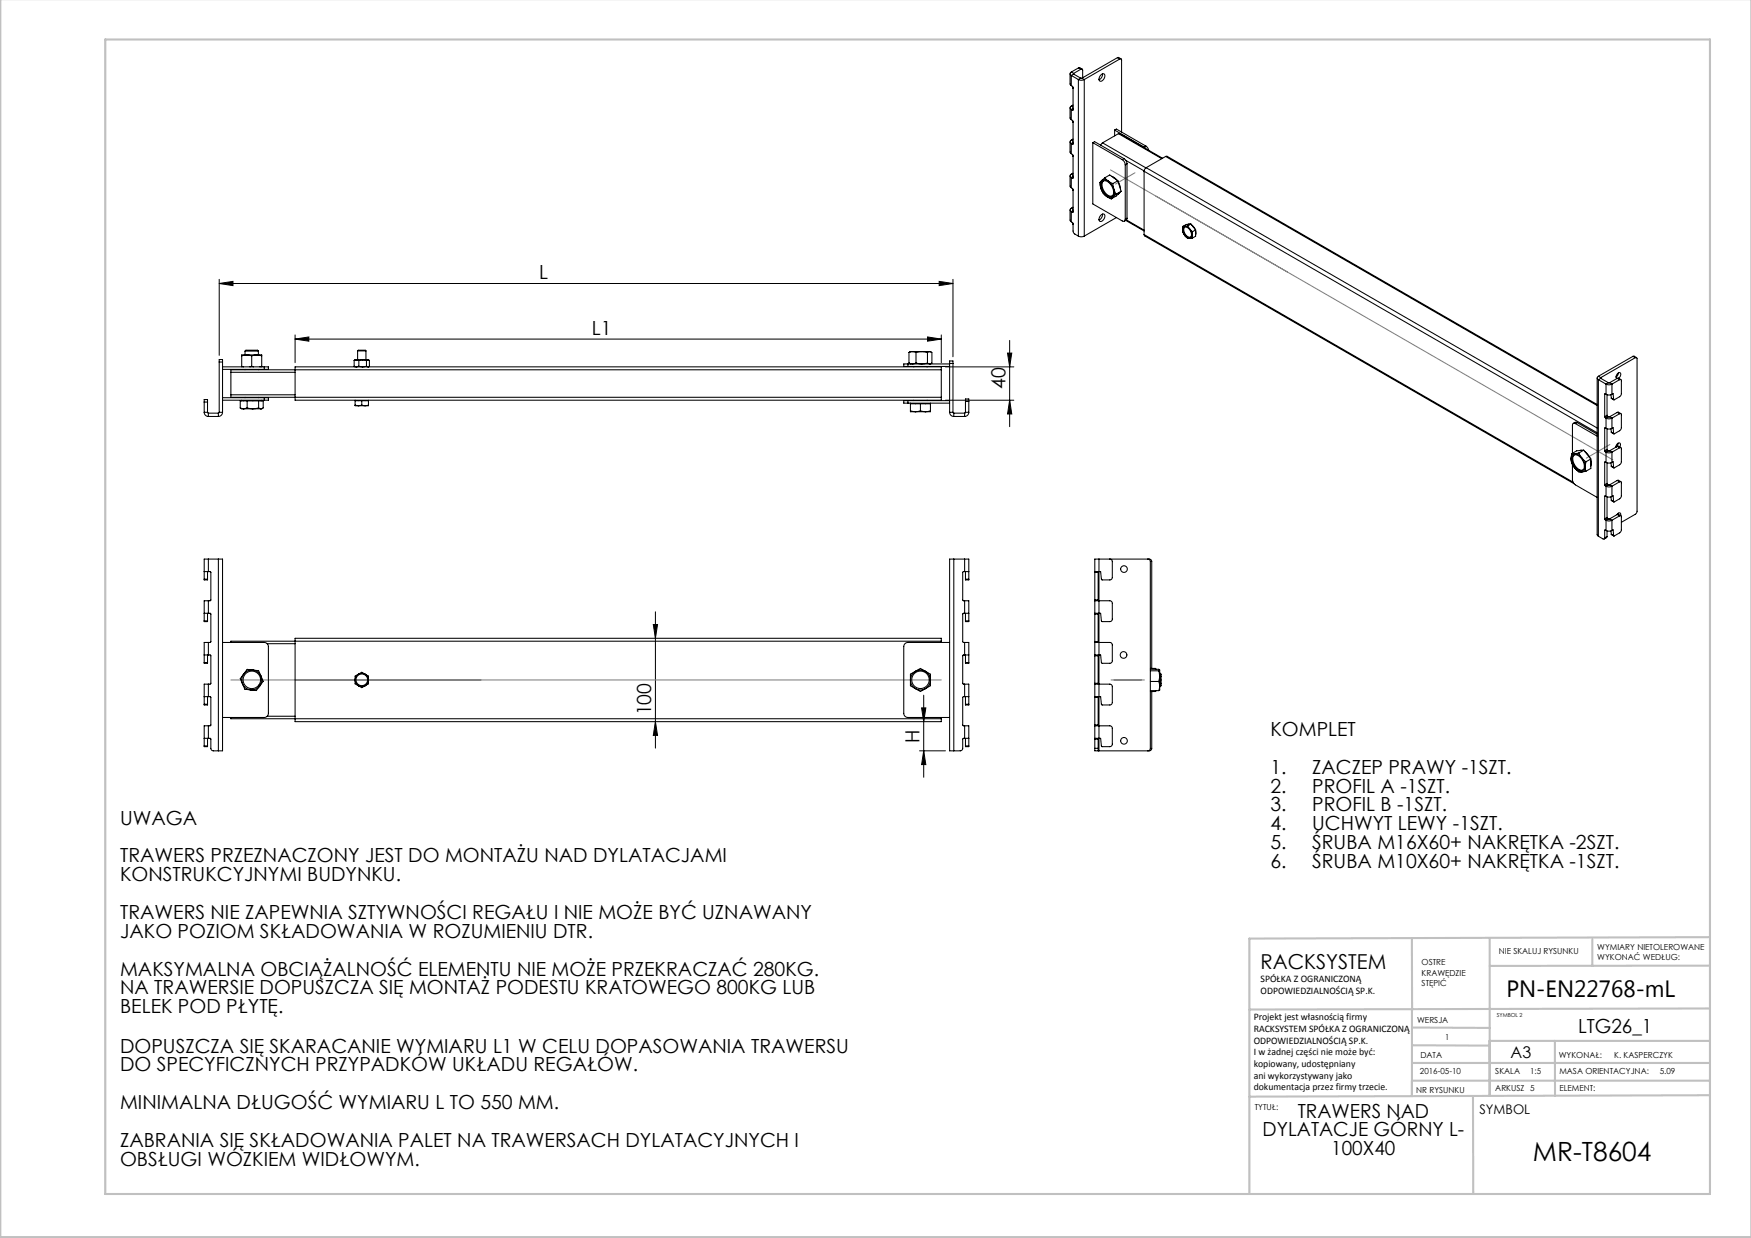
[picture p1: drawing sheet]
<svg xmlns="http://www.w3.org/2000/svg" width="420mm" height="297mm" viewBox="0 0 420 297" stroke-linecap="round" stroke-linejoin="round" font-family="sans-serif">
<g fill="none" stroke="#c0c0c0" stroke-width=".5">
<path d="M.1 -.1v296.9h419.9M25.2 9.5h385v276.9h-385zM338.7 225.2v37.8M357.3 225v37.9v-13.2M382 225.4v6.3M410.1 224.8l-110.4 .4v61.2M410.1 231.7h-52.8M338.7 259.3h71.5M338.7 255h71.5M338.7 250.8l18.6 .1M338.7 246.5l18.6 .1M357.3 249.7h52.9"/>
<path d="M373 249.7v13.2M410.1 241.9l-110.4 .3M353.3 262.9l.1 23.5M410.2 262.7l-110.5 .4"/>
</g>
<g fill="none" stroke="#000" stroke-width=".24">
<path d="M52.6 68l3.3-.5v1zM52.6 67v18.3M52.6 68h176M225.3 67.5l3.3 .5-3.3 .5zM228.6 67v18.6M70.8 81.3l3.3-.5v1.1zM70.8 80.3v6.7M70.8 81.3h155M222.5 80.8l3.3 .5-3.3 .6zM225.8 80.3v6.7M226.8 88h16.4M226.8 96h16.4"/>
<path d="M241.7 84.7h1l-.5 3.3zM242.2 96l.5 3.3h-1zM242.2 81.7v20.7M156.7 149.8h1l-.5 3.3zM157.2 146.8v32.7M157.2 173.1l.5 3.3h-1zM221.1 169.8h1l-.5 3.3zM221.6 166.8v19.7M220.6 180.1h6.2M221.6 180.1l.5 3.3h-1z"/>
</g>
<path d="M266.4 40.8l42.4 24.5M272.2 41.5l-4.6 2.6M277.3 47l109.6 63.3M386.2 106.6l-5.7 3.3M55.4 163.1h170.4M266.5 163.1h8" fill="none" stroke="#808080" stroke-width=".25"/>
<g fill="#000">
<path d="M52.6 68l3.3-.5v1zM225.3 67.5l3.3 .5-3.3 .5z"/>
<path d="M70.8 81.3l3.3-.5v1.1zM222.5 80.8l3.3 .5-3.3 .6z"/>
<path d="M157.2 173.1l.5 3.3h-1zM156.7 149.8h1l-.5 3.3z"/>
<path d="M221.1 169.8h1l-.5 3.3zM221.6 180.1l.5 3.3h-1zM241.7 84.7h1l-.5 3.3zM242.2 96l.5 3.3h-1z"/>
</g>
<g fill="none" stroke="#000" stroke-width=".25">
<path d="M256.7 17.7v2.4l.3 .5M257 17.3a.43 .43 0 0 0-.3 .4 .43 .43 0 0 0 .3 .4M257 18.1v2.5M257 18.1l1.7 1M257 17.3l.5 .3M257.5 17.6v.2M257.5 17.8l-.5 .3M257.5 17.8l1.7 1M258.7 19.1l.7 .2 .7-.2M258.7 19.1v37.5M258.7 16.3l.2-.1 .7 .4M258.7 16.3l-1.7 1"/>
<path d="M258.7 16.3l.6 .3M259.2 18.8h.3M259.2 18.8l-.5 .3M259.3 16.6h.2l.2 .2v1.9M259.3 16.6l-1.8 1M259.5 18.8l.6 .3M260.1 19.1v37.5M264 18.1a.55 .55 0 0 1 .8-.4 .55 .55 0 0 1 .2 .8 .91 .91 0 0 1-1.3 .9l-.1-.6zM264.4 17.7a1.48 1.48 0 0 1-.8 1.4M268 13.8h.3l.6 .3M268 13.8l.6 .4M268 13.8l-8.5 5"/>
<path d="M268.6 14.2l.3-.1 .1 .3v17.3M268.6 14.2l-8.5 4.9M256.7 25.9v2.4l.3 .4M256.7 34v2.5l.3 .4M257 25.5a.43 .43 0 0 0-.3 .4 .43 .43 0 0 0 .3 .4M257 33.6a.43 .43 0 0 0-.3 .4 .43 .43 0 0 0 .3 .4M257 26.3v2.4M257 34.4v2.5M257 36.9l.2 .1M257 34.4l.2 .2M257 28.7l.2 .2M257 26.3l.2 .1"/>
<path d="M257 20.6l.2 .1M257 25.5l.4 .2M257 33.6l.4 .3M257.2 20.7l.1 .3M257.2 28.9l.1 .3M257.2 37l.1 .4M257.2 37l.2 .3v5.4M257.2 28.9l.2 .2v5.4M257.2 20.7l.2 .3v5.3M257.3 21l.1 .2M257.3 29.2l.1 .1M257.3 37.4l.1 .1"/>
<path d="M257.3 21l.1 .1M257.3 37.4h.1M257.4 34.5l-.2 .1M257.4 26.3l-.2 .1M257.4 25.2l-.4 .3M257.4 33.4l-.4 .2M257.4 26l-.4 .3M257.4 34.2l-.4 .2M262.1 34.2v14.7l7.1 4.1a.43 .43 0 0 0 .5 .1 .43 .43 0 0 0 .2-.5M262.1 34.2l7.1 4.1M262.1 34.2l.4-.2 7.1 4.1M264.5 34.3l-.4 .6"/>
<path d="M264.5 34.3l10.4 6M267.4 31.2v1.4M267.4 31.2l7 4.1M267.4 31.2l.4-.2 7.1 4M268.3 32.1l.3-.1 10.2 6M268.3 32.1l-3.8 2.2M268.3 32.1l10.4 6M269.2 38.3l.5 .5 .2 .7M269.6 38.1l.5 .5 .2 .7M269.6 38.1l-.4 .2M269.9 39.5v13.1M270 38.5l4.4 2.5"/>
<path d="M270.3 39.3l-.4 .2M270.3 39.3v13.1M274.4 35.3l.4 .3M274.9 35l.3 .4 .3 .7M274.9 35l-.5 .3M279.6 37.5h.3l103.2 59.6M279.6 37.5l-4.7 2.7M279.6 37.5l103.5 59.8M256.7 42.2v2.4l.3 .4M256.7 50.4v2.4l.3 .4M257 41.8a.43 .43 0 0 0-.3 .4 .43 .43 0 0 0 .3 .4M257 49.9a.43 .43 0 0 0-.3 .5 .43 .43 0 0 0 .3 .4"/>
<path d="M257 53.2l.2 .2M257 42.6v2.4M257 50.8v2.4M257 50.8l.2 .1M257 45l.2 .2M257 42.6l.2 .2M257 41.8l.4 .2M257 49.9l.4 .3M257.2 45.2l.1 .3M257.2 53.4l.1 .3M257.2 53.4l.3 2.3 .2 .4 1 .5M257.2 45.2l.2 .3v5.3"/>
<path d="M257.3 45.5l.1 .2M257.3 53.7l.1 .1M257.3 45.5l.1 .1M257.4 50.8l-.2 .1M257.4 42.7l-.2 .1M257.4 41.5l-.4 .3M257.4 49.7l-.4 .2M257.4 42.4l-.4 .2M257.4 50.5l-.4 .3M258.7 56.6l.7 .2 .7-.2M264 51.7a.55 .55 0 0 1 .8-.3 .55 .55 0 0 1 .2 .8 .91 .91 0 0 1-1.3 .8l-.1-.6zM264.1 45.2a3.9 3.9 0 0 0 1.3 1.9"/>
<path d="M264.1 45.2a3.2 3.2 0 0 0 1.3 1.9M264.3 43.3a1.84 1.84 0 0 0-.2 1.9M264.3 43.3a1.2 1.2 0 0 1 1.5 .1M264.3 43.3l-.5 .5 .3 1.4M264.4 43.6a1.8 1.8 0 0 1 2.4 1.3 1.51 1.51 0 0 1-.4 2.3 2.65 2.65 0 0 1-2-3.6zM264.4 51.4a1.48 1.48 0 0 1-.8 1.4M264.7 43.4a2.61 2.61 0 0 0 1.7 3.7l.4-.1M265 42.7l.8 .7M265 42.7l-.7 .6M265 42.7l1.2-.7 1.9 1.4M265.4 47.1a1.2 1.2 0 0 0 1.6 .1M265.4 47.1l1.1 .6"/>
<path d="M265.8 43.4a3.9 3.9 0 0 1 1.4 2M265.8 43.4l1.1 .7M266.6 42.3l1.3 .9M266.9 44.1l.3 1.3M267 47.2l-.5 .5M267.2 45.4l.5 1.2M267.2 45.4a1.84 1.84 0 0 1-.2 1.8M267.7 46.6l-.7 .6M267.8 52.2l-7.7 4.4M268.1 43.4l.8 2.5M268.1 43.4l-1.2 .7M268.2 43.7l.4 .9 .2 .8"/>
<path d="M268.6 46.2l-.4 .3M268.9 45.9l-1.2 .7M268.9 45.9l-1.2 1.1-1.2 .7M270 52.9l4.4 2.5M270.2 52.8l4.2 2.4M270.3 52.4l-.1 .3-.5 .4M270.3 52.4l-.4 .2M274.4 56.3l.2 .3 103 59.4M274.4 41.1v15.2M274.4 41.1l108.7 62.7M274.4 56.3l102.9 59.4M274.9 40.2l-.5 .9"/>
<path d="M274.9 40.2l108.2 62.5M283.7 55.1l.1 .7 .4 .8M283.8 54.3h.4M283.8 54.3l-.1 .8M284 54.6a1.53 1.53 0 0 1 1.8 1.7 .65 .65 0 0 1-.4 .7 .65 .65 0 0 1-.8-.3 1.74 1.74 0 0 1-.6-2.1zM284.2 54.5a1.68 1.68 0 0 0 1.4 2.4M284.2 54.3l.6 .1 .6 .5M284.2 56.6l.6 .5 .6 .1M284.2 54.3a.7 .7 0 0 0-.5 .8M284.2 56.6h.1a.92 .92 0 0 0 1.1 .6M284.9 54.2l.5 .7M284.9 54.2l-.7 .1"/>
<path d="M285.4 54.9l.6 .7M285.4 54.9l.4 .8 .1 .7M285.4 53.8h-.4M285.7 53.8l1.1 1.4M285.7 53.8l-.8 .4M285.7 53.8l-1.2 .1-.7 .4M285.8 54l.9 1M285.9 56.4a.7 .7 0 0 1-.5 .8M285.9 56.4l.1 .7M286 55.6l-.1 .8M286 57.1l-.6 .1M286.8 55.3v1"/>
<path d="M286.8 55.2l-.8 .4M286.8 55.2v1.5l-.8 .4M49 96.5v-.6h.8v.6M49 98.9a1 1 0 0 0 1 1M49 96.5v2.4M49 98.9h.8M49 96.5h.8M49.8 98.9l.2 .2M49.8 96.5v2.4M50 99.1v.8M50 99.9h2.4M50 99.1h2.4"/>
<path d="M52.4 99.1v.8M52.6 86.9v-.6h.8v.6M52.6 98.9l-.2 .2M52.6 98.9h.8M52.6 86.9h.8M52.6 86.9v12M53.4 98.9a1 1 0 0 1-1 1M53.4 86.9v12M53.4 95.4h10M53.4 96h10M53.4 88.6h10M53.4 88h10"/>
<path d="M55.4 94.7v.6h170.4M55.4 89.3v5.4M55.4 94.7h15.4M55.4 89.3h15.4M57.6 97.9l.9 .2M57.6 97.9v-1.7h5.5v1.7l-.5 .2M58 85.4v2.6M58 96v.2M58 87.9l.4 .1M58.5 98.1h2.2M58.8 84.2a3.4 3.4 0 0 1 2.3-.2h.7l.2 .2M58.8 84.2h3.2"/>
<path d="M58.8 84.2v.9M58.8 88.6v.1M58.8 95.3v.1M59.2 85.1l-1.2 .3M59.2 85.1l1.2 .3M59.2 85.1h2.4M59.2 85.1h-1.2v.3M59.3 97.9l1.4 .2M59.3 97.9l-.8 .2M59.3 96.2v1.7M60.4 85.4v2.5M60.4 87.9l-.5 .1"/>
<path d="M60.4 87.9l.4 .1M60.7 98.1h1.9M61.6 85.1l-1.2 .3M61.6 85.1l1.2 .3M61.6 85.1h1.2v.3M62 84.2v.9M62 88.6v.1M62 95.3v.1M62 97.9l-1.3 .2M62 97.9l.6 .2M62 96.2v1.7M62.8 85.4v2.6"/>
<path d="M62.8 96v.2M62.8 87.9l-.5 .1M63 98l-.4 .1M63.4 95.4h1v.6h-1M63.4 88h1v.6h-1M63.4 88v.6M63.4 95.4v.6M84.9 87.9l.6 .1 .6-.1M84.9 87.9l.3 .1M84.9 86.5v1.4M85.2 97.2l.8 .1M85.2 97.2v.1h.8"/>
<path d="M85.2 96v1.2M85.2 96.1h3.2M85.5 86.3l.6 .2M85.5 86.3h1.5M85.5 86.3l-.6 .2M85.8 84.2l.1-.2h1.7l.2 .2M85.8 84.2h2M85.8 84.2v2.1M86 97.3h1.6M86.1 87.9l.9 .1 .9-.1M86.1 86.5v1.4M86.8 97.2l-.8 .1"/>
<path d="M86.8 97.2l.8 .1M86.8 96.1v1.1M87 86.3l-.9 .2M87 86.3l.9 .2M87 86.3h1.3M87.8 84.2v2.1M87.9 86.5v1.4M88.3 86.3l-.4 .2M88.3 86.3l.3 .2v1.4l-.3 .1-.4-.1M88.3 86.3l.2 .1M88.4 97.2l-.8 .1M88.4 97.2v.1h-.8"/>
<path d="M88.4 96v1.2M88.5 87.9l-.1 .1M217.8 96.1h-1v.6h1M217.8 87.3h-1v.6h1M217.8 96.7h10M217.8 87.3v.6M217.8 96.1v.6M217.8 96.1h10M217.8 87.3h10M217.8 87.9h10M218 87.1l.9 .2 .8-.2M218 87.1l.4 .2"/>
<path d="M218 84.6v2.5M218.4 98.6l1.2 .2M218.4 98.6v.2h1.2M218.4 96.7v1.9M218.4 96.9h4.8M218.9 84.4l.8 .2M218.9 84.4h2.2M218.9 84.4l-.9 .2M218.9 84.4h-.5l-.4 .2M219.2 87.9v.1M219.2 96v.1M219.6 98.8h2.4"/>
<path d="M219.7 87.1l1.4 .2 1.4-.2M219.7 84.6v2.5M220.8 98.6l1.2 .2M220.8 98.6l-1.2 .2M220.8 96.9v1.7M221.1 84.4l-1.4 .2M221.1 84.4l1.4 .2M221.1 84.4h1.9M222.4 87.9v.1M222.4 96v.1M222.5 84.6v2.5M223 84.4l-.5 .2"/>
<path d="M223 84.4l.5 .2v2.5a.76 .76 0 0 1-1 0M223 84.4l.4 .1M223.2 98.6l-1.2 .2M223.2 98.6v.2h-1.2M223.2 96.7v1.9M223.4 87.2l-.2 .1M225.8 88.7v-.7h-155v8h155v-.7M225.8 88.7h-170.4v.6M225.8 88.7v6.6M227.8 87.2v-.6h.8v.6M227.8 98.9a1 1 0 0 0 1 1M227.8 87.2v11.7"/>
<path d="M227.8 87.2h.8M227.8 98.9h.8M228.6 98.9l.2 .2M228.6 87.2v11.7M228.8 99.1v.8M228.8 99.9h2.6M228.8 99.1h2.6M231.4 99.1v.8M231.6 96.3v-.6h.8v.6M231.6 98.9l-.2 .2M231.6 96.3v2.6M231.6 98.9h.8"/>
<path d="M231.6 96.3h.8M232.4 98.9a1 1 0 0 1-1 1M232.4 96.3v2.6M383.1 90.7v37.5l.3 .5M383.4 90.3a.43 .43 0 0 0-.3 .4 .43 .43 0 0 0 .3 .4M383.4 90.3l.6 .3M383.4 91.1v37.6M383.4 91.1l1.8 1.1M384 90.6v.2M384 90.8l-.6 .3M384 90.8l1.8 1M384.9 100l.1 .2"/>
<path d="M384.9 94.6v5.4M385 94.5l-.1 .1M385 94.5l.2 .1M385.2 92.2l.7 .1 .7-.1M385.2 94.6l.7 .2 .7-.2M385.2 92.2v2.4M385.5 99.6l.1 .3M385.5 99.6l-.6 .4M385.5 94.7v4.9M385.6 99.9l-.6 .3M385.6 99.9l.2 .1M385.8 91.8h.3"/>
<path d="M385.8 100h.3M385.8 91.8l-.6 .4M385.8 100l-.6 .3M386.1 100l.5 .3M386.1 91.8l.5 .4M386.4 94.7l.1 .8M386.5 95.5l.6 .4M386.5 95.5l.6 .3M386.6 92.2v2.4M386.6 94.6l.3-.2 .2 1.4M387.6 90.4a.82 .82 0 0 1 1.1-.9v.6l-.5 .6M387.6 90.4l.2 .4"/>
<path d="M387.9 98.9h.3l.6 .3M387.9 90.8l.6 .3M387.9 90.8l-1.8 1M387.9 98.9l.6 .4M387.9 98.9l-1.8 1.1M388.2 89.5l-.1 .5-.5 .4M388.2 90.7l-.3 .1M388.2 90.7l.6 .4M388.5 91.1l.2-.1 .2 .2v3.4l-.4 .6-1.4 .6M388.5 99.3l.2-.1 .2 .2v3.4l-.4 .5-1.4 .7M388.5 91.1l-1.9 1.1M388.5 99.3l-1.9 1"/>
<path d="M391.7 85.5l.2-.1 .6 .4M391.7 85.5l-8.3 4.8M391.7 85.5l.5 .3M392.2 85.8h.3l.2 .3v36.6l-.5 .7-3.3 1.9M392.2 85.8l-8.2 4.8M376.8 110.1a3.7 3.7 0 0 0 .9 2.1M376.8 110.1l.2 1 .7 1.1M377 108.8l.7 .1M377 108.8l-.2 1.3M377.2 111.4v3.7l.3 .9 5.6 3.3M377.3 109.4a1.28 1.28 0 0 1 1.9 .5 2.25 2.25 0 0 1 .4 2.9 2.03 2.03 0 0 1-2.3-1.6l-.2-1zM377.6 109.1a2.59 2.59 0 0 0 1.3 3.6l.8 .1"/>
<path d="M377.7 108.9a2.19 2.19 0 0 1 1.7 .9M377.7 112.2a2.19 2.19 0 0 0 1.7 1M377.7 108.9a1.04 1.04 0 0 0-.9 1.2M377.7 112.2l1 1h.7M377.9 101.6a.43 .43 0 0 0-.5 0 .43 .43 0 0 0-.2 .4v6.7M377.9 101.6l5.2 3M378.3 101.4l-.4-.1-.5 .3M378.3 101.4l4.8 2.7M378.3 101.4l-.4 .2M378.7 108.7l.7 1.1M378.7 108.7l-1 .2M379.4 109.8l1 1"/>
<path d="M379.4 109.8a3.7 3.7 0 0 1 .8 2.2M379.5 108l-.7 .1M379.9 108l1.7 2.1M379.9 108l-1.2 .7M379.9 108l-1.7 .2-1.2 .6M380.2 108.3l.6 .7 .6 .9M380.2 112a1.04 1.04 0 0 1-.8 1.2M380.2 112l.2 1.1M380.4 110.8l-.2 1.2M380.4 113.1l-1 .1M381.6 110.4v1.4M381.6 110.1l-1.2 .7"/>
<path d="M381.6 110.1v2.3l-1.2 .7M384.9 108.1l.1 .3M384.9 116.3l.1 .2M384.9 102.7v5.4M384.9 110.9v5.4M384.9 119.1v5.4M385 102.7h-.1M385 110.8l-.1 .1M385 119l-.1 .1M385 100.2l.2 .1M385 102.7l.2 .1M385 108.4l.2 .1"/>
<path d="M385 110.8l.2 .1M385 116.5l.2 .1M385 119l.2 .1M385.2 100.3l.7 .2 .7-.2M385.2 102.8l.7 .1 .7-.1M385.2 108.5l.7 .2 .7-.2M385.2 110.9l.7 .2 .7-.2M385.2 116.6l.7 .2 .7-.2M385.2 119.1l.7 .2 .7-.2M385.2 100.3v2.5M385.2 108.5v2.4M385.2 116.6v2.5"/>
<path d="M385.5 107.8l.1 .2M385.5 116l.1 .2M385.5 102.9v4.9M385.5 111v5M385.5 119.2v4.9M385.5 107.8l-.6 .3M385.5 116l-.6 .3M385.6 108l-.6 .4M385.6 108l.2 .2M385.6 116.2l-.6 .3M385.6 116.2l.2 .1M385.8 108.2h.3"/>
<path d="M385.8 116.3h.3M385.8 108.2l-.6 .3M385.8 116.3l-.6 .3M386.1 108.2l.5 .3M386.1 116.3l.5 .3M386.4 102.9l.1 .8M386.4 111l.1 .9M386.4 119.2l.1 .8M386.5 103.7l.6 .4M386.5 111.9l.6 .4M386.5 103.7l.6 .3M386.5 111.9l.6 .3"/>
<path d="M386.6 100.3v2.5M386.6 108.5v2.4M386.6 116.6v2.5M386.6 102.8l.3-.2 .2 1.4M386.6 110.9l.3-.1 .2 1.4M386.6 119.1l.3-.2 .2 1.4M387.9 107.1l.3-.1 .6 .4M387.9 115.3l.3-.1 .6 .4M387.9 107.1l.6 .3M387.9 107.1l-1.8 1.1M387.9 115.3l.6 .3M387.9 115.3l-1.8 1"/>
<path d="M388.1 106.3l-.2 .7-.3 .3a.9 .9 0 0 1 1-1l.1 .3-.2 .6M388.5 107.4h.2l.2 .2v3.4l-.4 .5-1.4 .7M388.5 115.6l.2-.1 .2 .2v3.4l-.4 .6-1.4 .6M388.5 107.4l-1.9 1.1M388.5 115.6l-1.9 1M49 137.1h1M49 138.9v.2h.8v-.2M49 138.9h.8M49.8 137.1v1.8M50 137.1h.5l.1 .2v6.6l-.1 .2h-.5M50 134.1h-1v4.8M50 134.1h2.4"/>
<path d="M50 134.1v3M52.4 134.1h1v46h-1M52.4 134.1v46M228.8 134.1h-1v46h1M228.8 134.1v46M228.8 134.1h2.6M231.4 137.1h-.4l-.1 .2v6.6l.1 .2h.4M231.4 134.1h1v4.8M231.4 137.1h1M231.4 134.1v3M231.6 138.9v.2h.8v-.2M231.6 137.1v1.8"/>
<path d="M231.6 138.9h.8M262.6 137.1v.2M262.6 137.3v6.6M262.6 137.3h.8M263.4 137.1v.2M263.4 137.3v6.6M263.6 134.1h-1v3M263.6 134.1h12.1l.5 .4 .1 25.9M263.6 134.1v46M266.2 134.1l.4 .2 .2 .4v3.8l-.2 .5-.4 .1h-1.9l-.3-2h-1.4M275.3 134.1l.4 .2 .2 .4v44.8l-.2 .5-.4 .1M383.4 128.7l1.2 .6h.2l.1-.3"/>
<path d="M384.9 124.5l.1 .2M384.9 127.2v1.8M385 127.2h-.1M385 124.7l.2 .1M385 127.2l.2 .1M385.2 124.8l.7 .2 .7-.2M385.2 127.3l.7 .1 .7-.1M385.2 124.8v2.5M385.5 124.1l.1 .3M385.5 128.7l-.1 .2-.6 .4M385.5 127.4v1.3M385.5 124.1l-.6 .4"/>
<path d="M385.5 128.7l-.6 .3M385.6 124.4l-.6 .3M385.6 124.4l.2 .1M385.8 124.5h.3M385.8 124.5l-.6 .3M386.1 124.5l.5 .3M386.4 127.4l.1 .8M386.5 120l.6 .4M386.5 128.2l.6 .4M386.5 120l.6 .3M386.5 128.2l.6 .3M386.6 124.8v2.5"/>
<path d="M386.6 127.3l.3-.2 .2 1.4M387.8 123.5a.48 .48 0 0 1 .6-.5 .48 .48 0 0 1 .3 .7M387.9 123.4h.3l.6 .3M387.9 123.4l.6 .4M387.9 123.4l-1.8 1.1M388.2 123.1v.3M388.5 123.8l.2-.1 .2 .2v3.4l-.4 .5-1.4 .7M388.5 123.8l-1.9 1M49 157.1h1M49 147.1h1M49 148.9v.2h.8v-.2M49 158.9v.2h.8v-.2"/>
<path d="M49 158.9h.8M49 148.9h.8M49.8 147.1v1.8M49.8 157.1v1.8M50 154.1h-1v4.8M50 144.1h-1v4.8M50 147.1h.5l.1 .2v6.6l-.1 .2h-.5M50 157.1h.5l.1 .2v6.6l-.1 .2h-.5M50 144.1v3M50 154.1v3M53.4 154.1h10a1 1 0 0 1 1 1v16a1 1 0 0 1-1 1h-10M64.1 154.4h6.7"/>
<path d="M225.8 153.8v-.7h-155v20h155v-.7M225.8 153.8h-170.4v.3M225.8 153.8v.3M227.8 154.1h-10a1 1 0 0 0-1 1v16a1 1 0 0 0 1 1h10M231.4 147.1h-.4l-.1 .2v6.6l.1 .2h.4M231.4 157.1h-.4l-.1 .2v6.6l.1 .2h.4M231.4 144.1h1v4.8M231.4 147.1h1M231.4 154.1h1v4.8M231.4 157.1h1M231.4 144.1v3M231.4 154.1v3"/>
<path d="M231.6 158.9v.2h.8v-.2M231.6 148.9v.2h.8v-.2M231.6 147.1v1.8M231.6 157.1v1.8M231.6 158.9h.8M231.6 148.9h.8M262.6 154.1h3.6l.4 .2 .2 .4v4.1l-.5 .3h-2l-.3-2h-1.4M262.6 144.1h3.6l.4 .2 .2 .4v4.1l-.5 .3h-2l-.3-2h-1.4M262.6 157.1v.2M262.6 143.9v.2M262.6 153.9v.2M262.6 147.1v.2"/>
<path d="M262.6 144.1v3M262.6 147.3v6.6M262.6 154.1v3M262.6 157.3v6.6M262.6 157.3h.8M262.6 143.9h.8M262.6 153.9h.8M262.6 147.3h.8M263.4 157.1v.2M263.4 143.9v.2M263.4 153.9v.2M263.4 147.1v.2"/>
<path d="M263.4 147.3v6.6M263.4 157.3v6.6M49 177.1h1M49 167.1h1M49 178.9v.2h.8v-.2M49 168.9v.2h.8v-.2M49 168.9h.8M49 178.9h.8M49.8 167.1v1.8M49.8 177.1v1.8M50 174.1h-1v4.8M50 164.1h-1v4.8"/>
<path d="M50 167.1h.5l.1 .2v6.6l-.1 .2h-.5M50 177.1l.6 .2 .1 2.6 .4 .2h1.3M50 164.1v3M50 174.1v3M55.4 172.1v.3h170.4M58.2 164.1l.5 1.3 1.4 .1M58.2 164.1a2.4 2.4 0 0 0 1.9 1.4M58.5 161.7l-.9 1.1 .6 1.3M58.5 161.7a2.4 2.4 0 0 0-.3 2.4M60.7 160.7a2.4 2.4 0 0 0-2.2 1M60.7 160.7l-1.4-.1-.8 1.1M60.7 160.7a2.4 2.4 0 0 1 1.9 1.5"/>
<path d="M60.7 160.7l1.3 .2 .6 1.3M62.3 164.6a2.4 2.4 0 0 1-2.2 .9M62.3 164.6l-.8 1.1-1.4-.2M62.6 162.2a2.4 2.4 0 0 1-.3 2.4M62.6 162.2l.5 1.2-.8 1.2M64.1 171.8h6.7M85.2 163.1v1l.8 .4M85.2 163.1a1.6 1.6 0 0 0 .8 1.4M86 161.7a1.6 1.6 0 0 1 1.6 0M86 161.7l.8-.4 .8 .4M86 161.7a1.6 1.6 0 0 0-.8 1.4M86 161.7l-.8 .5v.9"/>
<path d="M86 164.5l.8 .5 .8-.5M86 164.5a1.6 1.6 0 0 0 1.6 0M87.6 161.7a1.6 1.6 0 0 1 .8 1.4M87.6 161.7l.8 .5v.9M88.4 163.1v1l-.8 .4M88.4 163.1a1.6 1.6 0 0 1-.8 1.4M218.4 163.1v1.4l1.2 .7M218.4 163.1a2.4 2.4 0 0 0 1.2 2.1M219.6 161a2.4 2.4 0 0 0-1.2 2.1M219.6 161l-1.2 .7v1.4M219.6 161a2.4 2.4 0 0 1 2.4 0M219.6 161l1.2-.6 1.2 .6"/>
<path d="M219.6 165.2a2.4 2.4 0 0 0 2.4 0M219.6 165.2l1.2 .7 1.2-.7M222 161a2.4 2.4 0 0 1 1.2 2.1M222 161l1.2 .7v1.4M223.2 163.1a2.4 2.4 0 0 1-1.2 2.1M223.2 163.1v1.4l-1.2 .7M225.8 172.1v.3M231.4 167.1h-.4l-.1 .2v6.6l.1 .2h.4M231.4 177.1l-.5 .2v2.2l-.2 .5-.4 .1h-1.5M231.4 164.1h1v4.8M231.4 167.1h1M231.4 177.1h1"/>
<path d="M231.4 174.1h1v4.8M231.4 164.1v3M231.4 174.1v3M231.6 178.9v.2h.8v-.2M231.6 168.9v.2h.8v-.2M231.6 168.9h.8M231.6 167.1v1.8M231.6 177.1v1.8M231.6 178.9h.8M262.6 164.1h3.6l.4 .2 .2 .4v4.1l-.5 .3h-2l-.3-2h-1.4M262.6 174.1h3.6l.4 .2 .2 .4v4.1l-.5 .3h-2l-.3-2h-1.4M262.6 177.1v.2"/>
<path d="M262.6 173.9v.2M262.6 163.9v.2M262.6 167.1v.2M262.6 179.5v.6h.8M262.6 164.1v3M262.6 167.3v6.6M262.6 174.1v3M262.6 177.3v2.2M262.6 177.3h.8M262.6 173.9h.8M262.6 163.9h.8M262.6 167.3h.8"/>
<path d="M262.6 179.5h.8M263.4 177.1v.2M263.4 173.9v.2M263.4 163.9v.2M263.4 167.1v.2M263.4 179.5v.6M263.4 167.3v6.6M263.4 177.3v2.2M275.9 160.6h2l.3 .1M275.9 165.9h1.3M275.9 160.4h1.3M275.9 163.5h2"/>
<path d="M275.9 165.7h2M275.9 160.9h2M276.3 165.9v13.6l-.2 .5-.4 .1h-12.1M277.2 160.4l.1 .2M277.2 160.4v.2M277.3 165.7l-.1 .2M277.9 163.5l.3 1.1M277.9 160.9l.3 1.3M278.2 164.6l-.3 1.1M278.2 162.2l-.3 1.3M278.2 162.2v2.4M278.2 160.7l-.3 .2"/>
<path d="M278.2 160.7v1.5M278.2 164.6v.9l-.3 .2M278.2 164.1h.1M278.2 164.7h.1M278.2 161.5h.1M278.2 162.1h.1M278.3 161.5v.6M278.3 164.1v.6M278.3 161.5l.2 .2v.6M278.3 162.1v2M278.3 162.1l.2 .2M278.5 164v.5l-.2 .2"/>
<path d="M278.5 162.3v1.7M278.5 164l-.2 .1M263.4 180.1h.2"/>
<circle cx="269.6" cy="136.5" r=".8"/>
<circle cx="269.5" cy="157.1" r=".8"/>
<circle cx="60.4" cy="163.1" r="2.1"/>
<circle cx="86.8" cy="163.1" r="1.4"/>
<circle cx="220.8" cy="163.1" r="2.1"/>
<circle cx="269.6" cy="177.7" r=".8"/>
</g>
<text font-size="6.3" x="367.7" y="278.5">MR-T8604</text>
<text font-size="5.6" x="361.3" y="239.1">PN-EN22768-mL</text>
<text font-size="4.9" x="302.4" y="232.4">RACKSYSTEM</text>
<g font-size="4.7">
<text x="129.3" y="67">L</text>
<text x="142" y="80.3">L1</text>
<text x="241.2" y="93.4" transform="rotate(-90 241.2 93.4)">40</text>
<text x="156.2" y="171.6" transform="rotate(-90 156.2 171.6)">100</text>
<text x="220.6" y="178.2" transform="rotate(-90 220.6 178.2)">H</text>
<text x="304.7" y="176.6">KOMPLET</text>
<text x="304.7" y="185.6">1.</text>
<text x="314.7" y="185.6">ZACZEP PRAWY -1SZT.</text>
<text x="304.7" y="190.1">2.</text>
<text x="314.7" y="190.1">PROFIL A -1SZT.</text>
<text x="28.8" y="197.8">UWAGA</text>
<text x="304.7" y="194.7">3.</text>
<text x="314.7" y="194.7">PROFIL B -1SZT.</text>
<text x="304.7" y="199.2">4.</text>
<text x="304.7" y="203.7">5.</text>
<text x="314.7" y="199.2">UCHWYT LEWY -1SZT.</text>
<text x="314.7" y="203.7">ŚRUBA M16X60+ NAKRĘTKA -2SZT.</text>
<text x="28.8" y="206.9">TRAWERS PRZEZNACZONY JEST DO MONTAŻU NAD DYLATACJAMI</text>
<text x="304.7" y="208.2">6.</text>
<text x="314.7" y="208.2">ŚRUBA M10X60+ NAKRĘTKA -1SZT.</text>
<text x="28.8" y="211.4">KONSTRUKCYJNYMI BUDYNKU.</text>
<text x="28.8" y="220.5">TRAWERS NIE ZAPEWNIA SZTYWNOŚCI REGAŁU I NIE MOŻE BYĆ UZNAWANY</text>
<text x="28.8" y="225">JAKO POZIOM SKŁADOWANIA W ROZUMIENIU DTR.</text>
<text x="28.8" y="234">MAKSYMALNA OBCIĄŻALNOŚĆ ELEMENTU NIE MOŻE PRZEKRACZAĆ 280KG.</text>
<text x="28.8" y="238.6">NA TRAWERSIE DOPUSZCZA SIĘ MONTAŻ PODESTU KRATOWEGO 800KG LUB</text>
<text x="28.8" y="243.1">BELEK POD PŁYTĘ.</text>
<text x="378.5" y="247.8">LTG26_1</text>
<text x="28.8" y="252.5">DOPUSZCZA SIĘ SKARACANIE WYMIARU L1 W CELU DOPASOWANIA TRAWERSU</text>
<text x="28.8" y="257">DO SPECYFICZNYCH PRZYPADKÓW UKŁADU REGAŁÓW.</text>
<text x="28.8" y="266.1">MINIMALNA DŁUGOŚĆ WYMIARU L TO 550 MM.</text>
<text x="311.3" y="268.1">TRAWERS NAD</text>
<text x="28.8" y="275.1">ZABRANIA SIĘ SKŁADOWANIA PALET NA TRAWERSACH DYLATACYJNYCH I</text>
<text x="302.8" y="272.6">DYLATACJE GÓRNY L-</text>
<text x="28.8" y="279.7">OBSŁUGI WÓZKIEM WIDŁOWYM.</text>
<text x="319.3" y="277.1">100X40</text>
</g>
<text font-size="3.9" x="362.3" y="253.8">A3</text>
<text font-size="3.2" x="354.9" y="267.2">SYMBOL</text>
<g font-size="2.4">
<text x="302.4" y="235.6">SPÓŁKA Z OGRANICZONĄ</text>
<text x="302.4" y="238.4">ODPOWIEDZIALNOŚCIĄ SP.K.</text>
<text x="300.7" y="244.7">Projekt jest własnością firmy</text>
<text x="300.7" y="247.5">RACKSYSTEM SPÓŁKA Z OGRANICZONĄ</text>
<text x="300.7" y="250.3">ODPOWIEDZIALNOŚCIĄ SP.K.</text>
<text x="300.7" y="253.1">I w żadnej części nie może być:</text>
<text x="300.7" y="256">kopiowany, udostępniany</text>
<text x="300.7" y="258.8">ani wykorzystywany jako</text>
<text x="300.7" y="261.6">dokumentacja przez firmy trzecie.</text>
</g>
<g font-size="2">
<text x="383.1" y="227.9">WYMIARY NIETOLEROWANE</text>
<text x="341" y="231.6">OSTRE</text>
<text x="359.5" y="228.9">NIE SKALUJ RYSUNKU</text>
<text x="383.1" y="230.4">WYKONAĆ WEDŁUG:</text>
<text x="341" y="234.1">KRAWĘDZIE</text>
<text x="341" y="236.6">STĘPIĆ</text>
<text x="339.9" y="245.4">WERSJA</text>
<text x="346.6" y="249.5">1</text>
<text x="340.6" y="257.7">2016-05-10</text>
<text x="340.7" y="253.8">DATA</text>
<text x="358.7" y="257.7">SKALA</text>
<text x="367" y="257.7">1:5</text>
<text x="373.9" y="253.8">WYKONAŁ:</text>
<text x="374.1" y="257.7">MASA ORIENTACYJNA:</text>
<text x="387.2" y="253.8">K. KASPERCZYK</text>
<text x="398.1" y="257.7">5.09</text>
<text x="339.7" y="262.3">NR RYSUNKU</text>
<text x="358.7" y="261.7">ARKUSZ 5</text>
<text x="374.1" y="261.7">ELEMENT:</text>
<text x="301" y="266.4">TYTUŁ:</text>
</g>
<text font-size="1.3" x="359" y="244">SYMBOL 2</text>
</svg>
